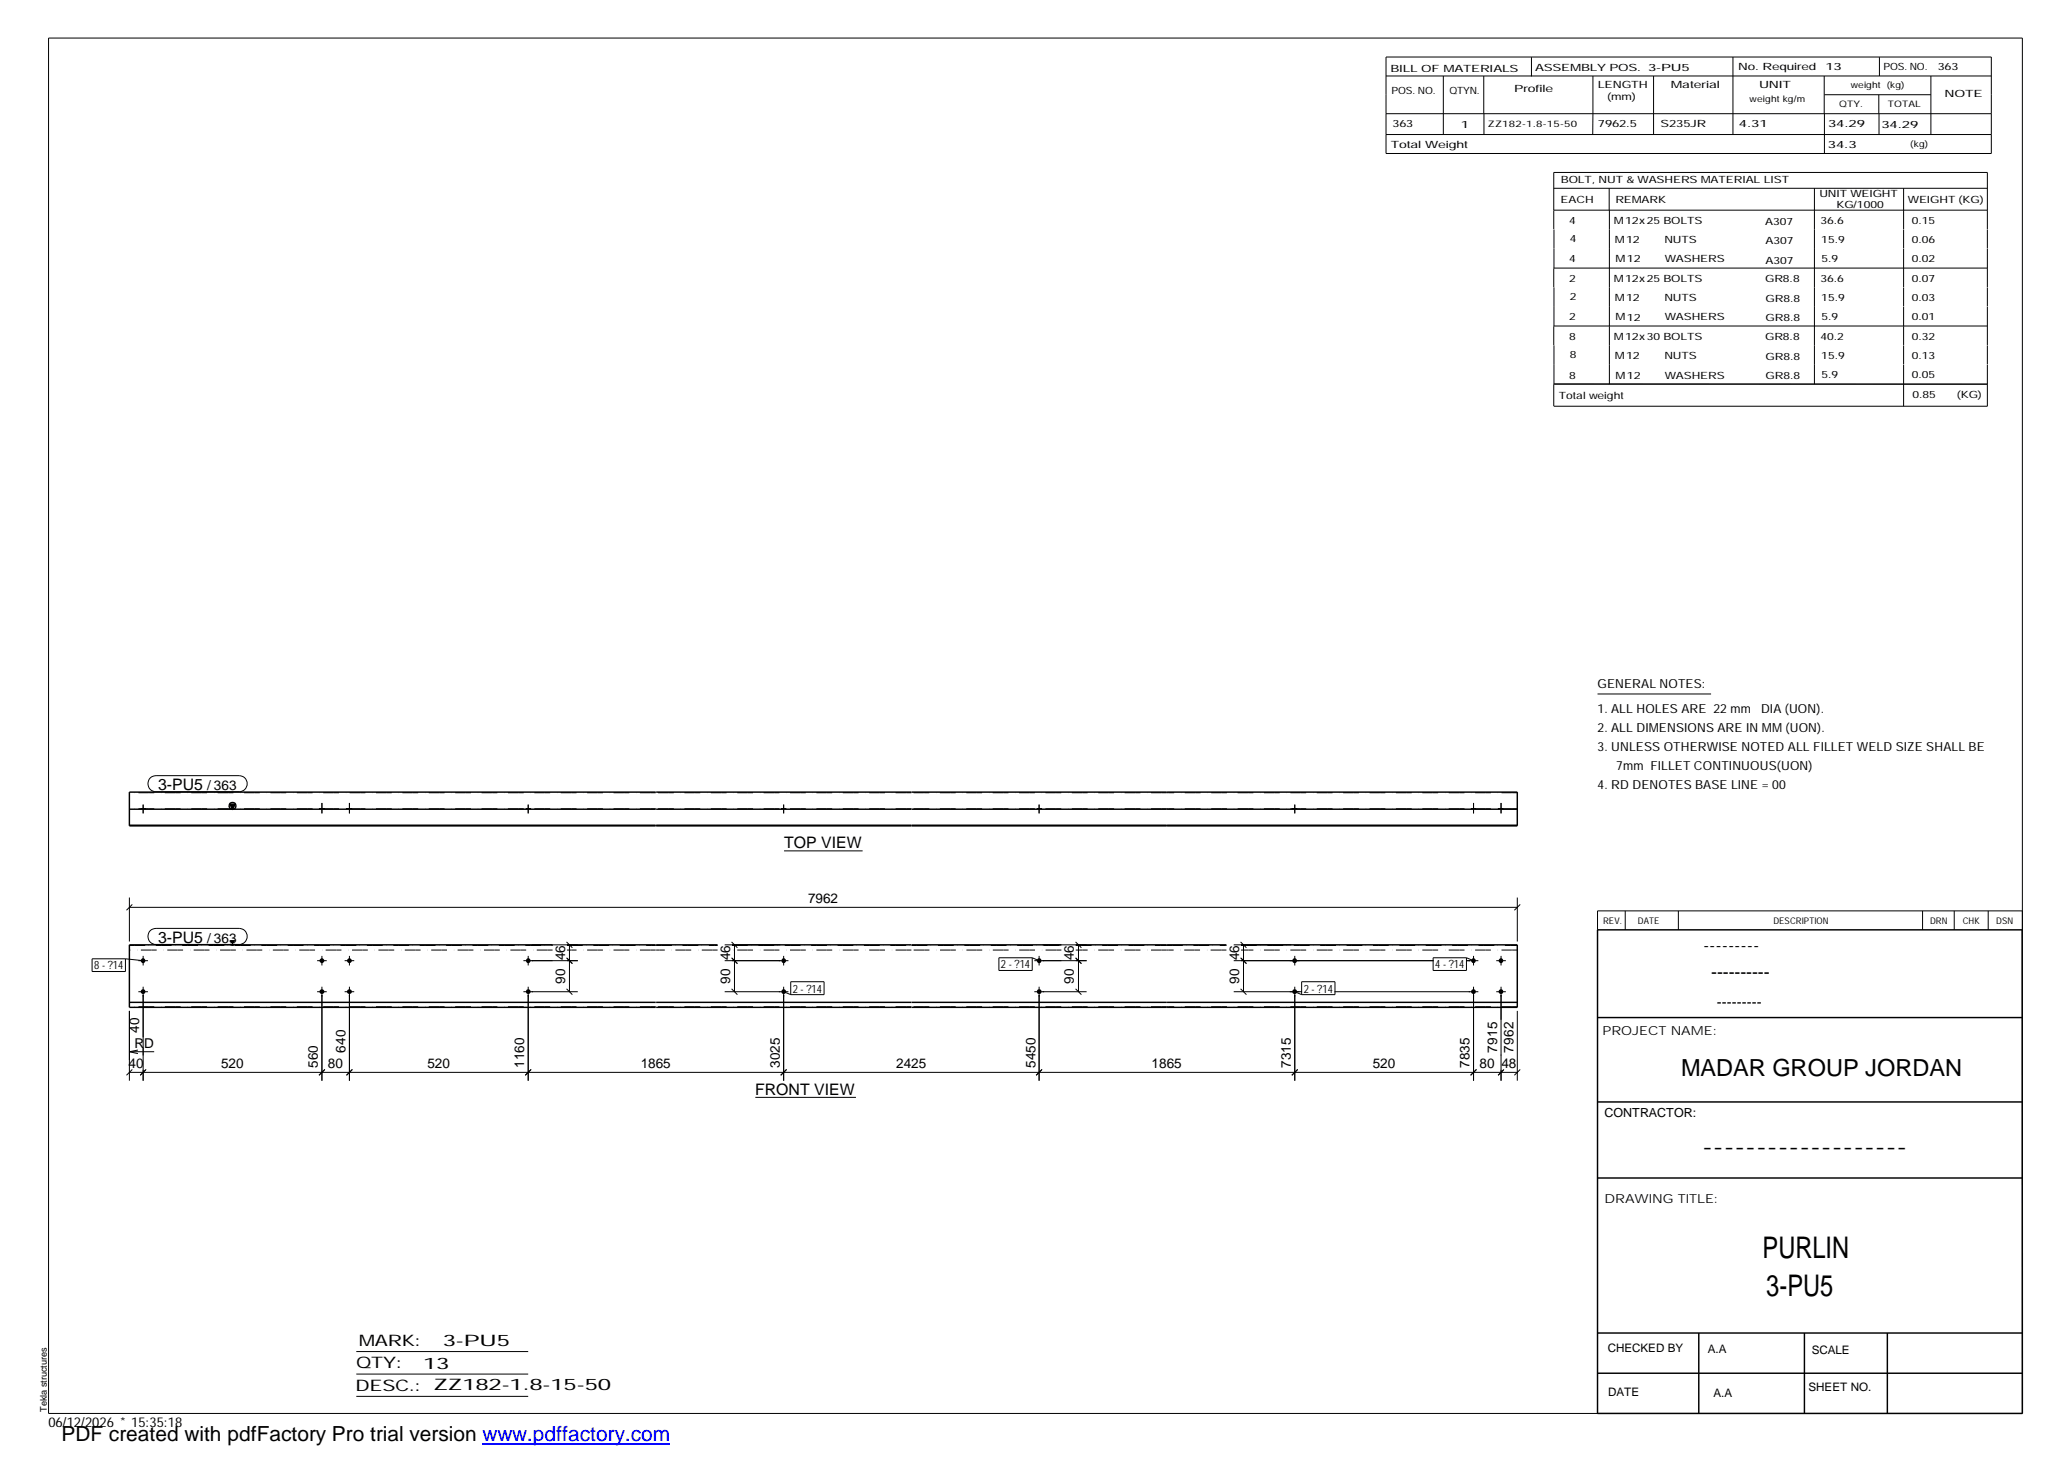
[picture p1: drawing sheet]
<svg xmlns="http://www.w3.org/2000/svg" width="420mm" height="297mm" viewBox="0 0 420 297" stroke-linecap="round" stroke-linejoin="round" font-family="sans-serif">
<g fill="#000">
<path d="M46.7 163.4h1.1l-.6 1zM46.7 191h1.1l-.6 1z"/>
<path d="M28.6 164.3l.9 .1z" fill-rule="evenodd"/>
<path d="M28.6 164.3l.9 .1z" fill-rule="evenodd"/>
<path d="M64.9 164.3l1 .1z" fill-rule="evenodd"/>
<path d="M64.9 164.3l1 .1z" fill-rule="evenodd"/>
<path d="M70.5 164.3l1 .1z" fill-rule="evenodd"/>
<path d="M70.5 164.3l1 .1z" fill-rule="evenodd"/>
<path d="M106.8 164.3l1 .1z" fill-rule="evenodd"/>
<path d="M106.8 164.3l1 .1z" fill-rule="evenodd"/>
<path d="M158.7 164.3l1 .1z" fill-rule="evenodd"/>
<path d="M158.7 164.3l1 .1z" fill-rule="evenodd"/>
<path d="M210.7 164.3l.9 .1z" fill-rule="evenodd"/>
<path d="M210.7 164.3l.9 .1z" fill-rule="evenodd"/>
<path d="M262.6 164.3l.9 .1z" fill-rule="evenodd"/>
<path d="M262.6 164.3l.9 .1z" fill-rule="evenodd"/>
<path d="M298.9 164.3l.9 .1z" fill-rule="evenodd"/>
<path d="M298.9 164.3l.9 .1z" fill-rule="evenodd"/>
<path d="M304.5 164.3l.9 .1z" fill-rule="evenodd"/>
<path d="M304.5 164.3l.9 .1z" fill-rule="evenodd"/>
<circle cx="29.1" cy="195.2" r=".49"/>
<circle cx="65.4" cy="195.2" r=".49"/>
<circle cx="71" cy="195.2" r=".49"/>
<circle cx="107.3" cy="195.2" r=".48"/>
<circle cx="159.2" cy="195.2" r=".48"/>
<circle cx="211.2" cy="195.2" r=".49"/>
<circle cx="263.1" cy="195.2" r=".49"/>
<circle cx="299.4" cy="195.2" r=".49"/>
<circle cx="305" cy="195.2" r=".49"/>
<circle cx="29.1" cy="201.5" r=".49"/>
<circle cx="65.4" cy="201.5" r=".49"/>
<circle cx="71" cy="201.5" r=".49"/>
<circle cx="107.3" cy="201.5" r=".48"/>
<circle cx="159.2" cy="201.5" r=".48"/>
<circle cx="211.2" cy="201.5" r=".49"/>
<circle cx="263.1" cy="201.5" r=".49"/>
<circle cx="299.4" cy="201.5" r=".49"/>
<circle cx="305" cy="201.5" r=".49"/>
</g>
<g fill="none" stroke="#000" stroke-width=".2">
<path d="M9.9 7.7h401v279.5h-401zM281.6 11.6h123v19.6h-123zM281.6 15.4h123M293.2 15.4v11.9M301.5 15.4v7.7M311.1 11.6v3.9M323.6 15.4v11.9M336 15.4v11.9M352.1 11.6v15.7M370.6 15.4v7.7M370.7 19.2h21.6M381.7 19.2v3.9"/>
<path d="M381.8 11.6v3.8M392.3 15.4v11.9M281.6 23.1h123M281.6 27.3h123M301.5 23.1v4.2M315.7 38.3h88.1M326.9 38.3v4.4M368.6 38.3v39.7M370.7 23.1v8.1M381.8 23.1v4.2M386.8 38.3v8.3M315.7 42.7h88.1"/>
<path d="M315.7 46.6v-11.6h88.1v11.6M315.7 54.5v3.9M315.7 54.5h88.1M315.7 46.6v7.9M315.7 58.4v7.8M327 42.7v35.3M386.8 46.6v3.9M386.8 50.6v7.7M386.8 58.4v3.9M403.8 46.6v3.9M403.8 50.6v7.7M403.8 58.4v3.9"/>
<path d="M315.7 66.3v3.8M315.7 78v4.5M315.7 66.2h88.1M315.7 78h88.1h-88M315.7 70.2v7.8M386.8 62.3v7.8M386.8 70.2v3.8M386.8 74.1v8.4M403.8 62.3v7.8M403.8 70.2v3.8M403.8 74.1v8.4h-88.1M30.5 158.1l.6-.4 .6-.1h16.9a1.63 1.63 0 0 1 1.6 1.6 1.63 1.63 0 0 1-1.6 1.7h-16.9a1.65 1.65 0 0 1-1.5-1.1 1.65 1.65 0 0 1 .3-1.7z"/>
<path d="M324.6 141h23M28.6 164.3v.1M29.1 163.5v1.8M29.5 164.3v.1M64.9 164.3v.1M65.4 163.1v2.2M65.9 164.3v.1M70.5 164.3v.1M71 163.1v2.2M71.5 164.3v.1M106.8 164.3v.1M107.3 163.5v1.8"/>
<path d="M107.8 164.3v.1M158.7 164.3v.1M159.2 163.5v1.8M159.3 172.9h16M159.7 164.3v.1M210.7 164.3v.1M211.1 163.5v1.8M211.6 164.3v.1M262.6 164.3v.1M263.1 163.5v1.8M263.5 164.3v.1M298.9 164.3v.1"/>
<path d="M299.4 163.1v2.2M299.8 164.3v.1M304.5 164.3v.1M305 163.1v2.2M305.4 164.3v.1M18.7 194.8h6.8v2.6h-6.8zM25.5 194.8l3.6 .4M26.3 184.3h282M26.3 182.4v8.9M26.9 183.8l-1.2 1.1M28.1 195.2h2M29.1 194.2v2"/>
<path d="M30.5 189.1l.6-.3 .6-.2h16.9a1.63 1.63 0 0 1 1.6 1.7 1.63 1.63 0 0 1-1.6 1.6h-16.9a1.65 1.65 0 0 1-1.5-1 1.65 1.65 0 0 1 .3-1.8zM64.4 195.2h2M65.4 194.2v2M70 195.2h2M71 194.2v2M106.3 195.2h11.1M107.3 194.2v2M108 192h9.4M115.1 194.6l1.2 1.2M115.1 191.4l1.2 1.2M115.7 192v9.5M147.2 195.2h13"/>
<path d="M147.2 192h11.3M148.6 194.6l1.2 1.2M148.6 191.4l1.2 1.2M149.2 192v9.5M159.2 194.2v2M160.7 199.5h6.7v2.6h-6.7zM202.9 194.6h6.8v2.6h-6.8zM209.7 194.6l1.4 .6M210.1 195.2h10.7M211.1 194.2v2M211.8 192h9M218.5 194.6l1.2 1.2-1.1-1.1"/>
<path d="M218.5 191.4l1.2 1.2M219.1 192v9.5M250.7 195.2h40.6M250.7 192h11.6M252.1 194.6l1.1 1.2M252.1 191.4l1.1 1.2M252.6 192v9.5M263.1 194.2v2M264.5 199.5h6.7v2.6h-6.7zM291.2 194.6h6.7v2.6h-6.7zM297.9 195.2h2.5M297.9 194.6l1.5 .6"/>
<path d="M299.4 194.2v2M304 195.2h1.9M305 194.2v2M308.3 182.4v8.9M308.9 183.8l-1.2 1.1M330.2 185.1v3.8M341 185.1v3.8M390.6 185.1v3.8M397 185.1v3.8M403.9 185.1v3.8M410.9 185.1h-86.3v3.8M26.3 205.4v14.2"/>
<path d="M26.3 217.9h282M26.3 213.7l1.7 .4M26.3 213.7h5M26.9 217.3l-1.2 1.2M28 213.3l-1.7 .4M28.1 201.5h2M29.1 200.5v19.1M29.7 217.3l-1.2 1.2M64.4 201.5h2M65.4 200.5v19.1M66 217.3l-1.2 1.2M70 201.5h2"/>
<path d="M71 200.5v19.1M71.6 217.3l-1.2 1.2M106.3 201.5h11.1M107.3 200.5v19.1M107.9 217.3l-1.2 1.2M115.1 200.9l1.2 1.2M147.2 201.5h13M148.6 200.9l1.2 1.2M159.2 200.5v19.1M159.2 201.5l1.5 .6M159.8 217.3l-1.2 1.2M210.1 201.5h10.7"/>
<path d="M211.1 200.5v19.1M211.7 217.3l-1.2 1.2M218.5 200.9l1.2 1.2M250.7 201.5h13.8M252.1 200.9l1.1 1.2M263.1 200.5v19.1M263.1 201.5l1.4 .6M263.7 217.3l-1.2 1.2M271.1 201.5h29.3M299.4 200.5v19.1M300 217.3l-1.2 1.2M304 201.5h1.9"/>
<path d="M305 200.5v19.1M305.6 217.3l-1.2 1.2M308.3 205.4v14.2M308.9 217.3l-1.2 1.2M153.5 223h20.4M72.4 274.6h34.9M72.4 279.2h34.9M72.4 283.7h34.9"/>
</g>
<g fill="none" stroke="#000" stroke-width=".3">
<path d="M26.3 167.7h106.9M26.3 164.4h106.9M46.7 163.4h1.1l-.6 1zM133.2 160.9h-106.9v6.9h106.9M133.3 160.9h175v6.9h-175M133.3 167.7h175M133.3 164.4h175M46.7 191.8a.72 .72 0 0 0 1.1 0M47.2 191.8v.2l.1-.2M112.3 192h-86v12.7h106.9M115.2 192h18M133.3 192h12.5"/>
<path d="M148.7 192h66.9M218.6 192h30.6M252.1 192h56.2v12.7h-175M324.6 188.9h86.2l.1 98.3h-86.3zM26.3 203.7h106.9M133.3 203.7h175M324.6 206.7h86.3M324.6 239.3h86.3M324.6 223.9h86.3M324.6 270.8h86.3M324.6 279h86.3M345.1 270.8v16.4"/>
<path d="M366.6 270.8v16.4M383.5 270.8v16.4"/>
<circle cx="47.2" cy="163.7" r=".71"/>
</g>
<g fill="none" stroke="#000" stroke-width=".2" stroke-dasharray="1.1 0 2.1 .7 0 1.4" stroke-linecap="butt">
<path d="M133.2 161.1h-106.9M133.2 164.3h-106.9M185.2 161.1h-51.9M185.2 164.3h-51.9M237.1 161.1h-51.9M237.1 164.3h-51.9M308.3 161.1h-71.2M308.3 164.3h-71.2M26.3 192.1h86M112.3 193h-86M115.2 192.1h18M133.2 193h-18"/>
<path d="M133.3 192.1h12.5M145.8 193h-12.5M148.7 192.1h36.5M185.2 193h-36.5M185.2 192.1h30.4M215.6 193h-30.4M218.6 192.1h18.5M237.1 193h-18.5M237.1 192.1h12.1M249.2 193h-12.1M252.1 192.1h56.2M308.3 193h-56.2"/>
<path d="M133.2 204.5h-106.9M185.2 204.5h-51.9M237.1 204.5h-51.9M308.3 204.5h-71.2"/>
</g>
<path d="M98 293.3h38.2" fill="none" stroke="#00f" stroke-width=".3"/>
<g font-size="6.1">
<text x="358.1" y="255.5">PURLIN</text>
<text x="358.9" y="263.3">3-PU5</text>
</g>
<text font-size="4.8" x="341.5" y="218.6">MADAR GROUP JORDAN</text>
<text font-size="4.2" x="12.5" y="292.7">PDF created with pdfFactory Pro trial version www.pdffactory.com</text>
<g font-size="3.6">
<text x="346.1" y="193.2">---------</text>
<text x="347.7" y="198.6">----------</text>
<text x="345.8" y="234.2">-------------------</text>
</g>
<g font-size="3.2">
<text x="32.1" y="160.4">3-PU5</text>
<text x="159.3" y="172.3">TOP VIEW</text>
<text x="32.1" y="191.5">3-PU5</text>
<text x="153.5" y="222.4">FRONT VIEW</text>
<text x="72.9" y="273.5">MARK:</text>
<text x="90" y="273.5">3-PU5</text>
<text x="72.4" y="278">QTY:</text>
<text x="86" y="278.1">13</text>
<text x="72.2" y="282.6">DESC.:</text>
<text x="88.1" y="282.4">ZZ182-1.8-15-50</text>
</g>
<text font-size="3" x="348.8" y="204.5">---------</text>
<g font-size="2.8">
<text x="42.1" y="160.4">/ 363</text>
<text x="164.2" y="183.4">7962</text>
<text x="42.1" y="191.5">/ 363</text>
<text x="114.8" y="195.1" transform="rotate(-90 114.8 195.1)">46</text>
<text x="148.3" y="195.1" transform="rotate(-90 148.3 195.1)">46</text>
<text x="218.2" y="195.1" transform="rotate(-90 218.2 195.1)">46</text>
<text x="251.8" y="195.1" transform="rotate(-90 251.8 195.1)">46</text>
<text x="114.8" y="199.9" transform="rotate(-90 114.8 199.9)">90</text>
<text x="148.3" y="199.9" transform="rotate(-90 148.3 199.9)">90</text>
<text x="218.2" y="199.9" transform="rotate(-90 218.2 199.9)">90</text>
<text x="251.8" y="199.9" transform="rotate(-90 251.8 199.9)">90</text>
<text x="28.3" y="209.9" transform="rotate(-90 28.3 209.9)">40</text>
<text x="27.3" y="212.9">RD</text>
<text x="70.2" y="213.9" transform="rotate(-90 70.2 213.9)">640</text>
<text x="304.2" y="213.9" transform="rotate(-90 304.2 213.9)">7915</text>
<text x="307.5" y="213.9" transform="rotate(-90 307.5 213.9)">7962</text>
<text x="26.1" y="216.9">40</text>
<text x="44.9" y="216.9">520</text>
<text x="64.6" y="217" transform="rotate(-90 64.6 217)">560</text>
<text x="66.6" y="216.9">80</text>
<text x="86.8" y="216.9">520</text>
<text x="106.5" y="217" transform="rotate(-90 106.5 217)">1160</text>
<text x="130.2" y="216.9">1865</text>
<text x="158.4" y="217" transform="rotate(-90 158.4 217)">3025</text>
<text x="182.1" y="216.9">2425</text>
<text x="210.4" y="217" transform="rotate(-90 210.4 217)">5450</text>
<text x="234" y="216.9">1865</text>
<text x="262.3" y="217" transform="rotate(-90 262.3 217)">7315</text>
<text x="278.9" y="216.9">520</text>
<text x="298.6" y="217" transform="rotate(-90 298.6 217)">7835</text>
<text x="300.6" y="216.9">80</text>
<text x="305.1" y="216.9">48</text>
<text x="9.8" y="290">06/12/2026 * 15:35:18</text>
</g>
<g font-size="2.5">
<text x="324.6" y="139.9">GENERAL NOTES:</text>
<text x="324.6" y="148.7">2. ALL DIMENSIONS ARE IN MM (UON).</text>
<text x="324.6" y="144.9">1. ALL HOLES ARE 22 mm</text>
<text x="357.8" y="144.9">DIA (UON).</text>
<text x="324.6" y="152.5">3. UNLESS OTHERWISE NOTED ALL FILLET WELD SIZE SHALL BE</text>
<text x="324.6" y="160.2">4. RD DENOTES BASE LINE = 00</text>
<text x="328.4" y="156.4">7mm FILLET CONTINUOUS(UON)</text>
<text x="325.6" y="210.3">PROJECT NAME:</text>
<text x="326" y="226.9">CONTRACTOR:</text>
<text x="326" y="244.4">DRAWING TITLE:</text>
</g>
<g font-size="2.4">
<text x="326.7" y="274.7">CHECKED BY</text>
<text x="347" y="275">A.A</text>
<text x="368.1" y="275.1">SCALE</text>
<text x="326.7" y="283.6">DATE</text>
<text x="348.1" y="283.9">A.A</text>
<text x="367.5" y="282.6">SHEET NO.</text>
</g>
<g font-size="2.3">
<text x="19.1" y="197">8 - ?14</text>
<text x="203.4" y="196.8">2 - ?14</text>
<text x="291.6" y="196.8">4 - ?14</text>
<text x="161.1" y="201.7">2 - ?14</text>
<text x="264.9" y="201.7">2 - ?14</text>
</g>
<g font-size="2">
<text x="282.5" y="14.6">BILL OF MATERIALS</text>
<text x="311.9" y="14.4">ASSEMBLY POS.</text>
<text x="324.6" y="17.9">LENGTH</text>
<text x="334.9" y="14.4">3-PU5</text>
<text x="339.5" y="17.9">Material</text>
<text x="353.1" y="14.2">No. Required</text>
<text x="357.4" y="17.9">UNIT</text>
<text x="370.9" y="14.2">13</text>
<text x="382.7" y="14.2">POS. NO.</text>
<text x="393.7" y="14.3">363</text>
<text x="282.7" y="19.1">POS. NO.</text>
<text x="294.5" y="19">QTYN.</text>
<text x="307.6" y="18.7">Profile</text>
<text x="326.5" y="20.4">(mm)</text>
<text x="395.1" y="19.6">NOTE</text>
<text x="282.9" y="25.8">363</text>
<text x="296.8" y="26">1</text>
<text x="324.7" y="25.9">7962.5</text>
<text x="337.4" y="25.9">S235JR</text>
<text x="353.3" y="25.9">4.31</text>
<text x="371.4" y="25.9">34.29</text>
<text x="382.3" y="25.9">34.29</text>
<text x="282.6" y="30.1">Total Weight</text>
<text x="371.4" y="30">34.3</text>
<text x="317.1" y="41.3">EACH</text>
<text x="317.1" y="37.2">BOLT, NUT &amp; WASHERS MATERIAL LIST</text>
<text x="328.2" y="41.3">REMARK</text>
<text x="369.7" y="40.1">UNIT WEIGHT</text>
<text x="387.6" y="41.2">WEIGHT (KG)</text>
<text x="318.8" y="45.4">4</text>
<text x="327.9" y="45.6">M12x25 BOLTS</text>
<text x="358.6" y="45.6">A307</text>
<text x="369.9" y="45.5">36.6</text>
<text x="373.1" y="42.2">KG/1000</text>
<text x="388.4" y="45.5">0.15</text>
<text x="318.8" y="53.3">4</text>
<text x="318.9" y="49.2">4</text>
<text x="328.1" y="49.3">M12</text>
<text x="328.3" y="53.3">M12</text>
<text x="338.2" y="49.4">NUTS</text>
<text x="338.2" y="53.3">WASHERS</text>
<text x="358.7" y="49.6">A307</text>
<text x="358.7" y="53.5">A307</text>
<text x="370" y="49.3">15.9</text>
<text x="370.1" y="53.2">5.9</text>
<text x="388.4" y="49.4">0.06</text>
<text x="388.4" y="53.3">0.02</text>
<text x="318.8" y="57.2">2</text>
<text x="327.9" y="57.3">M12x25 BOLTS</text>
<text x="358.6" y="57.4">GR8.8</text>
<text x="369.9" y="57.3">36.6</text>
<text x="388.4" y="57.2">0.07</text>
<text x="318.8" y="65.1">2</text>
<text x="318.9" y="61">2</text>
<text x="328.1" y="61.2">M12</text>
<text x="328.3" y="65.1">M12</text>
<text x="338.2" y="61.2">NUTS</text>
<text x="338.2" y="65.1">WASHERS</text>
<text x="358.7" y="61.4">GR8.8</text>
<text x="358.7" y="65.3">GR8.8</text>
<text x="370" y="61.1">15.9</text>
<text x="370.1" y="65">5.9</text>
<text x="388.4" y="61.2">0.03</text>
<text x="388.4" y="65.1">0.01</text>
<text x="318.8" y="69">8</text>
<text x="327.9" y="69.1">M12x30 BOLTS</text>
<text x="358.6" y="69.2">GR8.8</text>
<text x="369.9" y="69.1">40.2</text>
<text x="388.4" y="69">0.32</text>
<text x="318.8" y="76.9">8</text>
<text x="318.9" y="72.8">8</text>
<text x="328.1" y="72.9">M12</text>
<text x="328.3" y="76.9">M12</text>
<text x="338.2" y="72.9">NUTS</text>
<text x="338.2" y="76.9">WASHERS</text>
<text x="358.7" y="73.1">GR8.8</text>
<text x="358.7" y="77.1">GR8.8</text>
<text x="370" y="72.8">15.9</text>
<text x="370.1" y="76.7">5.9</text>
<text x="388.4" y="72.9">0.13</text>
<text x="388.4" y="76.9">0.05</text>
<text x="316.7" y="81.1">Total weight</text>
<text x="388.6" y="80.9">0.85</text>
<text x="397.6" y="80.8">(KG)</text>
</g>
<g font-size="1.9">
<text x="325.7" y="187.8">REV.</text>
<text x="332.8" y="187.6">DATE</text>
<text x="360.3" y="187.7">DESCRIPTION</text>
<text x="392.1" y="187.6">DRN</text>
<text x="398.8" y="187.6">CHK</text>
<text x="405.6" y="187.7">DSN</text>
<text x="9.5" y="286.8" transform="rotate(-90 9.5 286.8)">Tekla structures</text>
</g>
<g font-size="1.8">
<text x="376" y="17.9">weight (kg)</text>
<text x="355.5" y="20.7">weight kg/m</text>
<text x="373.6" y="21.7">QTY.</text>
<text x="383.5" y="21.8">TOTAL</text>
<text x="302.3" y="25.9">ZZ182-1.8-15-50</text>
<text x="388.1" y="29.8">(kg)</text>
</g>
</svg>
